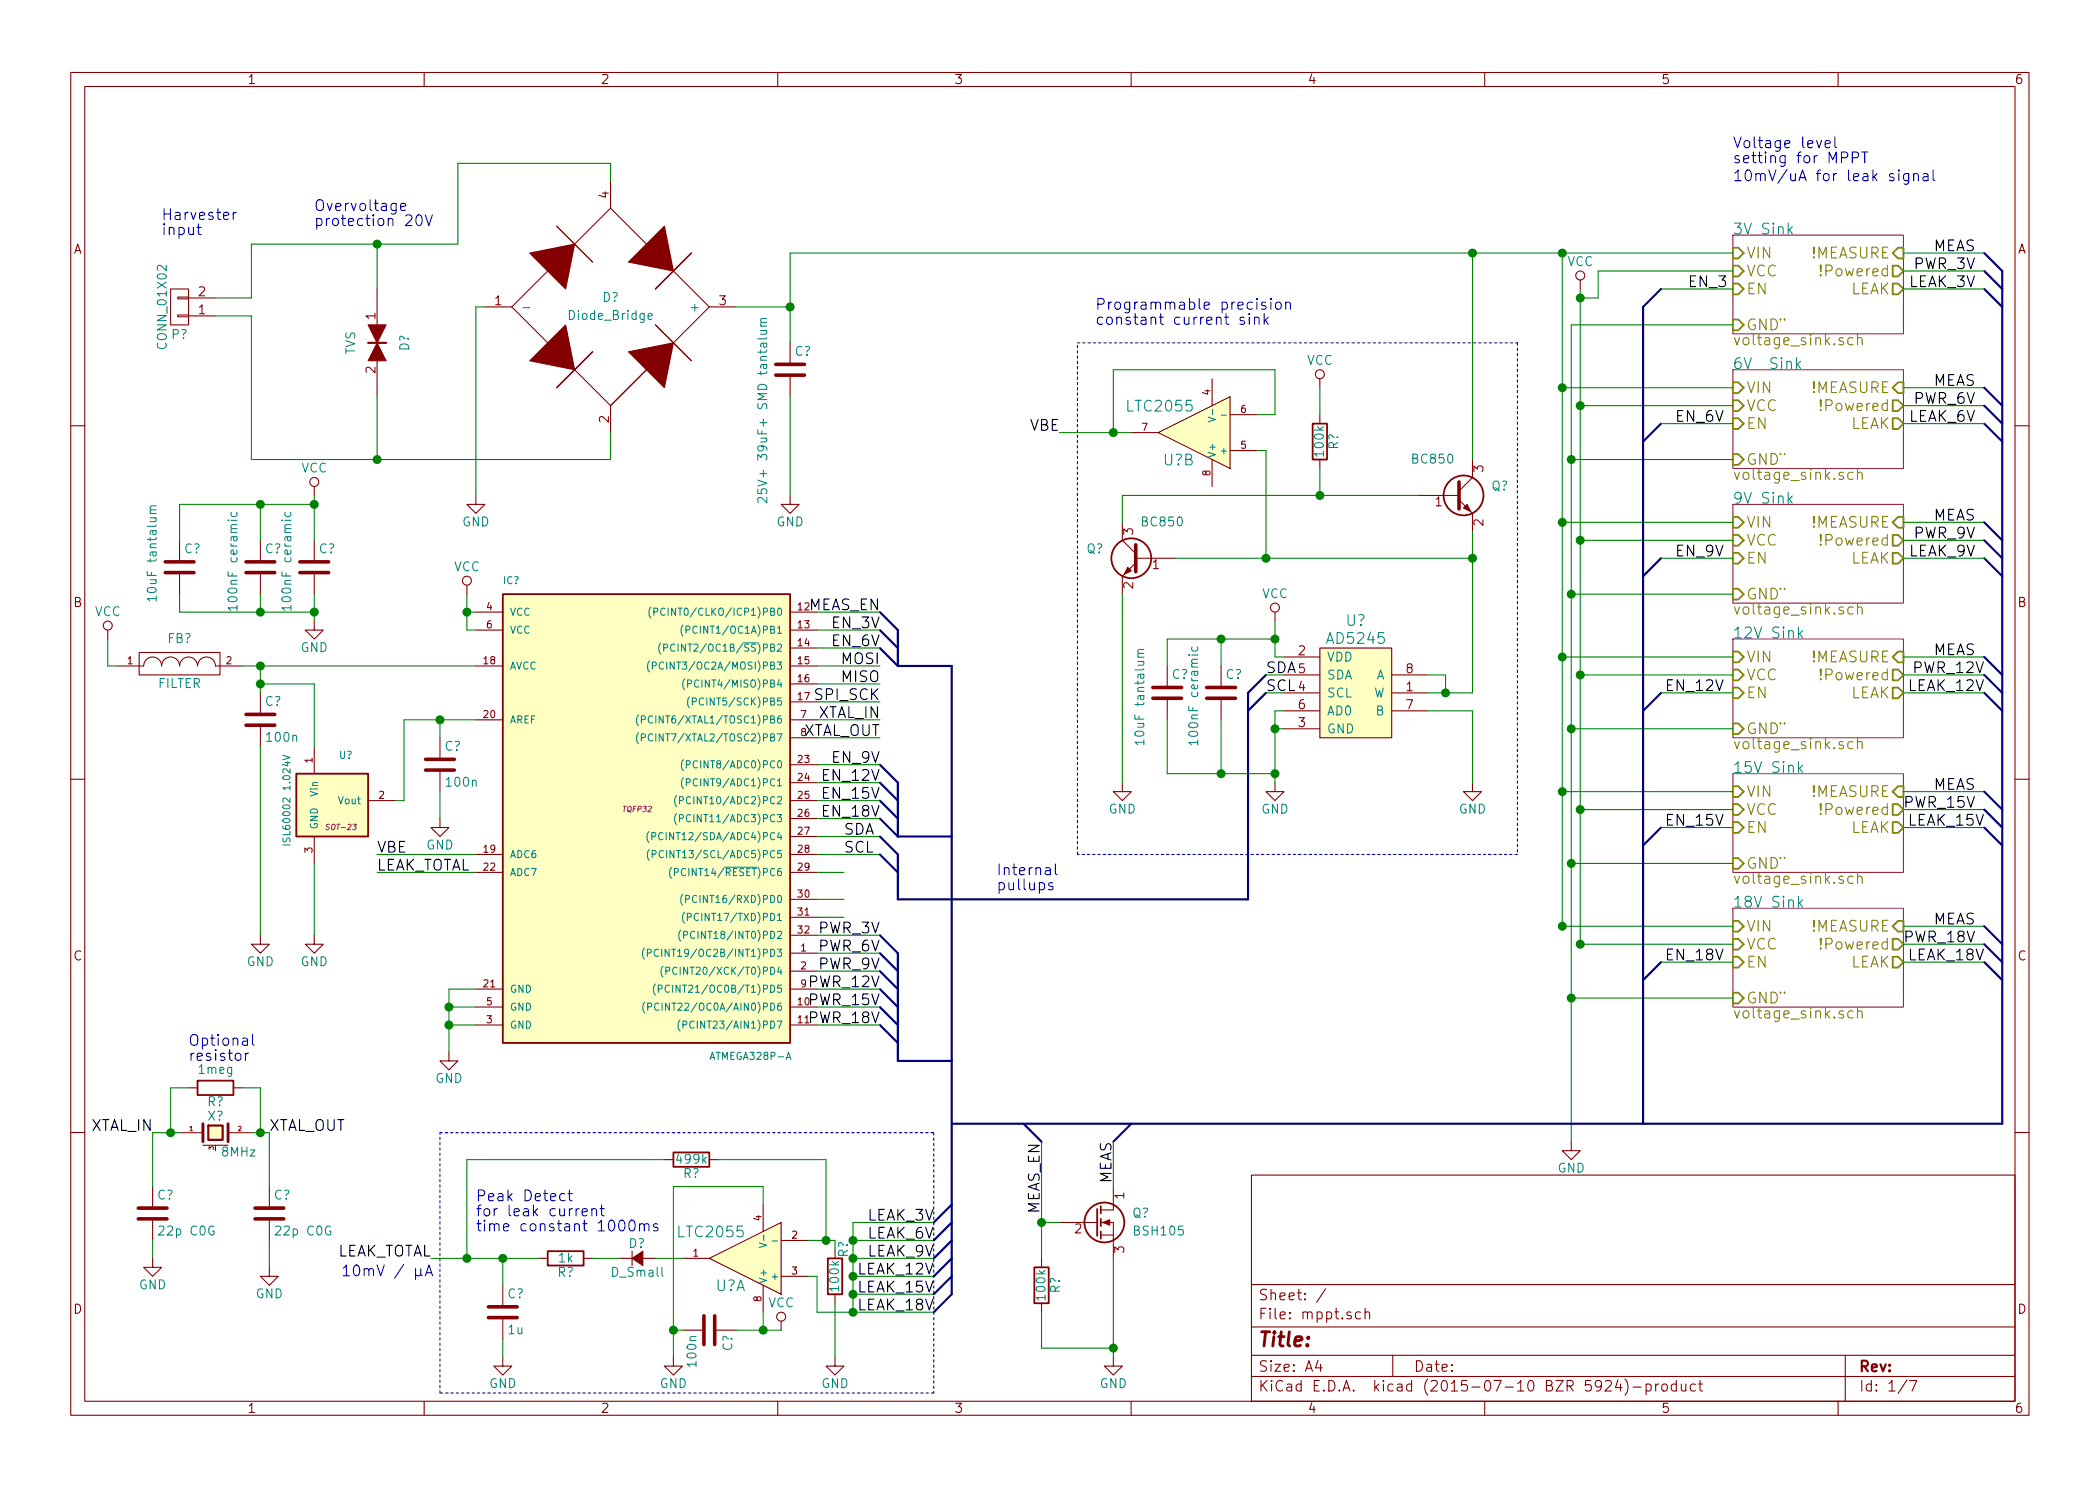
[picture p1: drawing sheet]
<svg xmlns="http://www.w3.org/2000/svg" width="297mm" height="210mm" viewBox="0 0 297 210" stroke-linecap="round" stroke-linejoin="round" font-family="sans-serif">
<g fill="none" stroke="#840000" stroke-width=".15">
<path d="M10 10.3h277v189.9h-277zM12 12.2h273v186.1h-273zM60 10.3v1.9M110 10.3v1.9M160 10.3v1.9M210 10.3v1.9M260 10.3v1.9M77.5 38.3l-5.1 5.1M86.4 29.5l-5.1 5M86.4 29.5l5 5M86.4 25.6v3.9M95.2 38.3l5.1 5.1"/>
<path d="M97.8 35.8l-5.1 5.1M223.5 39.6v1.3M24.1 40.9h2.6v5.1h-2.6zM25.1 42h1.6v.3h-1.6zM25.1 44.6h1.6v.2h-1.6zM26.7 44.7h3.8M26.7 42.2h3.8M53.3 40.9v15.2M68.6 43.4h3.8M72.4 43.4l5.1 5.1M81.3 52.3l5.1 5.1M83.8 49.8l-5.1 5.1"/>
<path d="M86.4 57.4v3.8M91.4 52.3l-5 5.1M100.3 43.4l-5.1 5.1M100.3 43.4h3.8M111.8 48.5v2.8M111.8 53.3v2.8M171.4 53.6v3.8M174 58.7h3.8M186.7 53.6v1.3M186.7 58.7v1.2M10 60.2h2M25.4 76.4v2.8"/>
<path d="M36.8 76.4v2.8M44.4 68.8v1.3M44.4 76.4v2.8M67.3 70.1v1.3h1.3l-1.3 1.2-1.3-1.2h1.3M111.8 70.1v1.3h1.2l-1.2 1.2-1.3-1.2h1.3M158.7 73.9v2.5l2 2M160 61.2h3.8M160.7 79.6l-2 1.9v2.6M160.7 79h5.7M163.8 61.2l10.2-5.1v10.2zM171.4 65v3.8M174 63.7h3.8"/>
<path d="M186.7 65v1.3M200.7 70.1h5.7M206.4 70.7l1.9 1.9v2.6M208.3 65v2.6l-1.9 1.9M285 60.2h2M15.2 89.1v1.3M16.5 94.2h3.8a1.27 1.27 0 0 1 1.3-1.2 1.27 1.27 0 0 1 1.3 1.2 1.27 1.27 0 0 1 1.2-1.2 1.27 1.27 0 0 1 1.3 1.2 1.27 1.27 0 0 1 1.3-1.2 1.27 1.27 0 0 1 1.2 1.2 1.27 1.27 0 0 1 1.3-1.2 1.27 1.27 0 0 1 1.3 1.2h3.8M19.7 92.3h11.4v3.2h-11.4zM25.4 81.3v2.8M36.8 81.3v2.8M36.8 98v2.8M44.4 87.9v1.2h1.3l-1.3 1.3-1.2-1.3h1.2"/>
<path d="M44.4 81.3v2.8M66 82.8v1.3M67.3 86.6h3.8M67.3 89.1h3.8M67.3 94.2h3.8M111.8 86.6h3.8M111.8 89.1h3.8M111.8 91.7h3.8M111.8 94.2h3.8M111.8 96.8h3.8M111.8 99.3h3.8M165.1 94.2v2.8"/>
<path d="M165.1 99.1v2.7M172.7 94.2v2.8M172.7 99.1v2.7M180.3 86.6v1.3M181.6 98h5.1M181.6 93h5.1M181.6 95.5h5.1M186.7 91.7h10.1v12.7h-10.1zM196.8 98h5.1M196.8 95.5h5.1M10 110.3h2M36.8 102.9v2.8"/>
<path d="M44.4 105.7v3.8M44.4 118.4v3.8M52.1 113.3h3.8M62.2 115.8v1.3h1.3l-1.3 1.3-1.2-1.3h1.2M62.2 104.4v2.8M62.2 109.2v2.8M67.3 101.8h3.8M111.8 101.8h3.8M111.8 104.4h3.8M111.8 108.2h3.8M111.8 110.7h3.8M111.8 113.3h3.8"/>
<path d="M111.8 115.8h3.8M111.8 118.4h3.8M158.7 110.7v1.3h1.3l-1.3 1.3-1.2-1.3h1.2M180.3 110.7v1.3h1.3l-1.3 1.3-1.2-1.3h1.2M181.6 103.1h5.1M181.6 100.6h5.1M196.8 100.6h5.1M208.3 110.7v1.3h1.2l-1.2 1.3-1.3-1.3h1.3M285 110.3h2M36.8 132.3v1.3h1.3l-1.3 1.3-1.2-1.3h1.2M44.4 132.3v1.3h1.3l-1.3 1.3-1.2-1.3h1.2M67.3 139.9h3.8"/>
<path d="M67.3 123.4h3.8M67.3 120.9h3.8M111.8 134.9h3.8M111.8 137.4h3.8M111.8 139.9h3.8M111.8 127.2h3.8M111.8 129.8h3.8M111.8 123.4h3.8M111.8 132.3h3.8M111.8 120.9h3.8M26.7 153.9h1.2M33 153.9h1.3"/>
<path d="M63.5 148.8v1.3h1.3l-1.3 1.3-1.3-1.3h1.3M67.3 145h3.8M67.3 142.5h3.8M111.8 145h3.8M111.8 142.5h3.8M10 160.2h2M21.6 178v1.3h1.3l-1.3 1.3-1.3-1.3h1.3M21.6 167.9v2.8M21.6 172.7v2.8M25.4 160.3h3.3M28.7 162h3.6M32.3 160.3h3.3"/>
<path d="M38.1 179.3v1.3h1.3l-1.3 1.3-1.3-1.3h1.3M38.1 167.9v2.8M38.1 172.7v2.8M76.2 178h1.3M82.5 178h1.3M87.6 178h1.8M89.4 177v2.1M90.9 178h1.8M94 164.1h1.2M96.5 178h3.8M100.3 178l10.2-5v10.1zM100.3 164.1h1.3"/>
<path d="M107.9 170.4v3.8M110.5 175.5h3.8M147.3 178v1.3M149.9 173h5.3M155.7 174.7h1.8M155.7 173h1.8v5M157.5 167.9v3.3h-1.8M177 166.3h108v32h-108zM222.2 161.5v1.3h1.3l-1.3 1.3-1.2-1.3h1.2M285 160.2h2M60 198.3v1.9M71.1 192v1.3h1.3l-1.3 1.3-1.3-1.3h1.3"/>
<path d="M71.1 181.9v2.8M71.1 186.7v2.8M95.2 192v1.3h1.3l-1.3 1.3-1.2-1.3h1.2M96.5 188.2h2.8M101.3 188.2h2.8M107.9 181.9v3.8M110 198.3v1.9M110.5 180.6h3.8M110.5 186.9v1.3M118.1 192v1.3h1.3l-1.3 1.3-1.3-1.3h1.3M118.1 183.1v1.3M147.3 184.4v1.3"/>
<path d="M157.5 192v1.3h1.2l-1.2 1.3-1.3-1.3h1.3M160 198.3v1.9M177 194.8h108M177 191.8h108M177 187.8h108M177 181.8h108M186.4 192.5l-.3 1h.9M186.8 193v1M187.5 182.3l-1.3 2M192.4 185.7l-.4-.1-.3 .3 .1 .6 .2 .1 .4-.1M193.1 185.7a.38 .38 0 0 1 .6 .1v.8M193.1 185.1v1.5"/>
<path d="M197 191.8v3M210 198.3v1.9M227.1 195.5l.2-.2 .5 .1a.37 .37 0 0 1 .1 .6l-.9 .8h.9M228.9 195.2l-.4 1.1h.9M229.2 195.8v1M229.8 195.1a1.71 1.71 0 0 1 0 2.3M231 196.3h1.1M232.8 195.9a.48 .48 0 0 1 .7 .1l.1 .1-.1 .6a.48 .48 0 0 1-.7 0M232.8 195.8v1.5M234.2 195.8v1M234.6 195.8l-.3 .1-.1 .2M235.1 196a.41 .41 0 0 1 .7 .1v.4a.41 .41 0 0 1-.4 .3 .41 .41 0 0 1-.3-.3z"/>
<path d="M237.1 195.9l-.4-.1-.3 .3 .1 .6 .2 .1 .4-.1M237.1 195.3v1.5M237.8 195.8l.1 .9a.4 .4 0 0 0 .6 0M238.5 195.8v1M239.8 195.9l-.4-.1-.3 .3 .1 .6 .2 .1 .4-.1M240.3 195.8h.5M240.5 195.3v1.3l.2 .2h.1M260 198.3v1.9M261 191.8v6.5M269.7 195.2l-1.2 2M270.1 195.3h1l-.6 1.5"/>
<circle cx="223.5" cy="39" r=".63"/>
<circle cx="186.7" cy="53" r=".63"/>
<circle cx="44.4" cy="68.2" r=".63"/>
<circle cx="15.2" cy="88.5" r=".63"/>
<circle cx="66" cy="82.2" r=".63"/>
<circle cx="180.3" cy="86" r=".63"/>
<circle cx="110.5" cy="186.3" r=".63"/>
</g>
<g fill="none" stroke="#0000c2" stroke-width=".15">
<path d="M259.5 19.4v1.3l.3 .2M27.9 32.2h.5M28.1 31.7v1.3v.1l.3 .1M33 30v1.1M33.4 30l-.3 .1-.1 .2M56.7 29.3l.7-.2-.1-.3h-.4l-.2 .2v.7l.2 .1 .4-.1M59.1 30.5a.36 .36 0 0 1 .5 .2 .77 .77 0 0 1-.4 1.2 .98 .98 0 0 1-.1-1.4zM60.1 30.4l.6 1.5 .5-1.5M258.2 20.4l.7-.2-.1-.2-.4-.1-.2 .2v.7l.2 .1 .4-.1M262 22.3h.6a.42 .42 0 0 0 .3-.4 .42 .42 0 0 0-.3-.4h-.6v1.5M263.3 21.5h.9M263.8 21.5v1.5"/>
<path d="M268.6 24l-.1 .1 .1 .1 .1-.1-.1-.1v.2M268.6 24.6v1M270 24.6v1.2a.43 .43 0 0 1-.7 .2M270 24.6a.48 .48 0 0 0-.7 .1l-.1 .6a.48 .48 0 0 0 .8 .2M270.7 24.7a.38 .38 0 0 1 .6 .1v.8M270.7 24.6v1M272.1 24.6h.1h.4l.1 1M272.7 24.9l-.5 .1a.3 .3 0 0 0-.2 .3 .3 .3 0 0 0 .2 .3l.5-.1M273.4 24v1.4l.3 .2M176 45l-.4-.1-.2 .2 .1 .2 .5 .2v.1v.2l-.2 .1-.4-.1M176.7 44.9v1M177.4 45a.38 .38 0 0 1 .7 .1v.8"/>
<path d="M177.4 44.9v1M178.8 44.4v1.5M179 45.3l.4 .6M179 42.8l-.3-.1-.3 .3 .1 .2 .5 .1 .1 .2-.1 .2-.1 .1-.5-.1M179.4 44.9l-.6 .6M179.8 42.2l-.1 .1 .1 .1v-.1v-.1v.2M179.8 42.7v1.1M180.6 42.8a.42 .42 0 0 1 .6 .2v.5a.43 .43 0 0 1-.4 .3 .43 .43 0 0 1-.4-.3v-.5zM181.9 42.9a.38 .38 0 0 1 .6 .1v.8M181.9 42.7v1.1M148.9 125l-.4-.1-.2 .2 .1 .2 .5 .2 .1 .1-.1 .2-.1 .1-.5-.1M149.3 122.2v1.4l.2 .2"/>
<path d="M34.7 149v1M35.2 149l-.3 .1-.2 .2M35.7 146.4v1.3l.2 .2M59.5 179.5l-.1 .9-.4 .1-.2-.2M79.9 169a.48 .48 0 0 0-.7 0v.6a.48 .48 0 0 0 .7 .2M80.3 168.9h.6M80.5 168.4v1.3l.1 .1 .3 .1M82.3 171.5l.8-.1-.1-.3-.4-.1-.3 .2 .1 .8h.2h.4M83.7 171.2a.38 .38 0 0 1 .7 0v.8M83.7 171v1M84.9 171h.6M85.1 170.5v1.3l.1 .2h.3"/>
<path d="M89.1 172.8a.36 .36 0 0 1 .4-.2 .36 .36 0 0 1 .3 .3 .77 .77 0 0 1-.5 1.3 .89 .89 0 0 1-.2-1.4zM90.5 173.3a.38 .38 0 0 1 .6 .1v.8M90.5 173.1v1.1M91.1 173.4a.35 .35 0 0 1 .4-.3 .35 .35 0 0 1 .3 .3v.8M93 173.2l-.3-.1-.3 .3 .1 .2 .5 .1 .1 .2-.1 .2-.1 .1-.5-.1M59.5 180.3l.2 .2M60.2 180.5l.5-1.5 .5 1.5M60.3 180.1h.7"/>
</g>
<path d="M52.1 48.5h2.5M29.5 159.3h2v2h-2z" fill="none" stroke="#840000" stroke-width=".3"/>
<g fill="#840000" stroke="#840000" stroke-width=".15">
<path d="M52.1 46h2.5l-1.3 2.5z"/>
<path d="M53.3 48.5l1.3 2.5h-2.5z"/>
<path d="M74.9 35.8l6.4-1.3-1.3 6.4z"/>
<path d="M80 46l1.3 6.3-6.4-1.3z"/>
<path d="M88.9 49.8l6.3-1.3-1.2 6.4z"/>
<path d="M88.9 37.1l5.1-5.1 1.2 6.3z"/>
<path d="M207 71.9l.5-.5 .5 1z"/>
<path d="M159.5 80.3l.5 .5-1 .5z"/>
<path d="M156 173l1-.4v.7z"/>
<path d="M89.4 178l1.5-1v2.1z"/>
</g>
<path d="M78.7 32l5.1 5.1M97.8 35.8l-5.1 5.1M83.8 49.8l-5.1 5.1M92.7 46l5.1 5" fill="none" stroke="#840000" stroke-width=".2"/>
<g fill="none" stroke="#008484" stroke-width=".15">
<path d="M253.1 32.5l.4 .6M253.5 32.1l-.6 .6M74 43.5h.9M91.7 44.8l.6-.2-.1-.2-.4-.1-.1 .2v.6l.1 .1 .4-.1M107.6 46.8h.9M107.6 46.1h.9M108.3 46.8a.3 .3 0 0 1 .2 .2 .3 .3 0 0 1-.2 .3h-.7M108.5 45.6l-.8 .1a.32 .32 0 0 0 0 .4M108.5 45.1h-.8l-.1 .3 .2 .2M170.9 59l1 .4-1 .3M171.5 57.9v.8M172.7 58.7h.8"/>
<path d="M254.1 50.6v1.5M254.3 51.6l.4 .5M254.7 51.1l-.6 .6M22.1 72.1l-.8 .1a.32 .32 0 0 0 .1 .5M22.1 71.6h-.8l-.1 .4 .2 .1M32.7 72.5v.3l.2 .3 .6-.1v-.2v-.3M40.4 72.5l-.1 .3 .2 .3 .6-.1v-.2v-.3M107.2 69.2v.6l.6 .1-.1-.2 .1-.5h.5l.2 .2v.3l-.2 .2M108.5 70.4v.8l-.8-.8h-.2h-.2l-.1 .2 .1 .5M253.1 70.6l.4 .6M253.5 70.2l-.6 .6M22.1 84.7h-1.3l.4 .4"/>
<path d="M22.1 84.3v.8M33.5 86h-1.2l.3 .4M33.5 85.6v.8M41.1 86h-1.2l.3 .4M41.1 85.6v.8M91.9 93.5a1.2 1.2 0 0 0 0 1.6M92.1 85.9a1.2 1.2 0 0 0 0 1.5M92.3 94.2h.5v-.2v-.3h-.5v1M92.5 86.6l.5-.1v-.1v-.3l-.5-.1v1.1M93.5 91a1.2 1.2 0 0 0 0 1.5M93.9 93.8a.4 .4 0 0 0-.5 0 .4 .4 0 0 0-.2 .5 .37 .37 0 0 0 .2 .3 .37 .37 0 0 0 .5 0M93.9 91.7l.5-.1v-.1v-.3l-.5-.1v1"/>
<path d="M94.1 86.2a.4 .4 0 0 0-.5-.1 .4 .4 0 0 0-.2 .5 .37 .37 0 0 0 .2 .4 .37 .37 0 0 0 .5 0M95.5 91.2a.4 .4 0 0 0-.5 0 .4 .4 0 0 0-.2 .5 .37 .37 0 0 0 .2 .4 .37 .37 0 0 0 .5-.1M96.6 88.4a1.2 1.2 0 0 0 0 1.6M96.9 96.1a1.2 1.2 0 0 0 0 1.5M97 89.1h.5l.1-.2-.1-.3h-.5v1M97.3 96.7h.4l.1-.2-.1-.2-.4-.1v1M97.5 98.6a1.2 1.2 0 0 0 0 1.5M97.9 99.3l.5-.1 .1-.1-.1-.3-.5-.1v1.1M161.8 92.5h-.8a.32 .32 0 0 0 .1 .5M161.8 91.9l-.8 .1-.1 .3 .2 .2M168.6 91.5v.4l.2 .2 .5-.1 .1-.1-.1-.4M254.4 88.7v1.5"/>
<path d="M254.5 89.7l.5 .5M255 89.2l-.6 .6M40 106.9l1 .3-1 .3M40 119.6h1M90.3 101.1a1.2 1.2 0 0 0 0 1.6M90.3 103.7a1.2 1.2 0 0 0 0 1.5M90.7 101.8h.5l.1-.2-.1-.3h-.5v1M90.7 104.4l.5-.1 .1-.1-.1-.3-.5-.1v1M91.8 117.6a1.2 1.2 0 0 0 0 1.6M92.2 118.3h.5l.1-.2-.1-.2-.5-.1v1M93.8 117.9a.4 .4 0 0 0-.5 0 .4 .4 0 0 0-.1 .5 .37 .37 0 0 0 .2 .4 .37 .37 0 0 0 .4-.1M95.7 112.6a1.2 1.2 0 0 0 0 1.5"/>
<path d="M95.7 115.1a1.2 1.2 0 0 0 0 1.6M96.1 113.3l.5-.1 .1-.2-.1-.2-.5-.1v1M96.1 115.8l.5-.1 .1-.1-.1-.3h-.5v1M96.7 107.5a1.2 1.2 0 0 0 0 1.5M96.7 110a1.2 1.2 0 0 0 0 1.6M97.1 108.2l.5-.1v-.1v-.3l-.5-.1v1.1M97.1 110.7h.5v-.2v-.3h-.5v1M161.8 105h-1.3l.4 .4M161.8 104.7v.7M169.4 105h-1.3l.4 .4M169.4 104.7v.7M254.4 107.8v1.5"/>
<path d="M254.5 108.7l.5 .6M255 108.3l-.6 .6M91.2 134.2a1.2 1.2 0 0 0 0 1.5M91.6 134.8h.4l.1-.2-.1-.2-.4-.1v1M91.8 120.2a1.2 1.2 0 0 0 0 1.5M92.3 120.9l.4-.1 .1-.1-.1-.3-.4-.1v1.1M92.7 139.2a1.2 1.2 0 0 0 0 1.6M93.1 139.9h.5l.1-.2-.1-.3h-.5v1M93.1 134.4a.4 .4 0 0 0-.5 0 .4 .4 0 0 0-.1 .5 .37 .37 0 0 0 .2 .4 .37 .37 0 0 0 .4-.1M93.8 136.7a1.2 1.2 0 0 0 0 1.5M93.8 120.4a.4 .4 0 0 0-.5 0 .4 .4 0 0 0-.1 .5 .37 .37 0 0 0 .2 .4 .37 .37 0 0 0 .4 0M94.2 137.4l.5-.1v-.1v-.3l-.5-.1v1.1"/>
<path d="M94.7 139.5a.4 .4 0 0 0-.5 0 .4 .4 0 0 0-.1 .5 .37 .37 0 0 0 .2 .4 .37 .37 0 0 0 .4-.1M95 122.7a1.2 1.2 0 0 0 0 1.6M95.4 123.4h.5l.1-.2-.1-.3h-.5v1M95.8 137a.4 .4 0 0 0-.5-.1 .4 .4 0 0 0-.2 .5 .37 .37 0 0 0 .2 .4 .37 .37 0 0 0 .5 0M96.3 131.6a1.2 1.2 0 0 0 0 1.6M96.6 126.5a1.2 1.2 0 0 0 0 1.6M96.7 132.3h.5l.1-.2-.1-.3h-.5v1M96.8 129.1a1.2 1.2 0 0 0 0 1.5M97 127.2h.5v-.2v-.3h-.5v1M97.2 129.8l.5-.1 .1-.1-.1-.3-.5-.1v1M102.5 122.7h4.6M254.4 126.8v1.5"/>
<path d="M254.5 127.8l.5 .5M255 127.3l-.6 .6M91.2 141.8a1.2 1.2 0 0 0 0 1.5M91.6 142.5l.5-.1 .1-.1-.1-.3-.5-.1v1M93.2 142a.4 .4 0 0 0-.5 0 .4 .4 0 0 0-.1 .5 .37 .37 0 0 0 .2 .4 .37 .37 0 0 0 .4-.1M96.2 144.3a1.2 1.2 0 0 0 0 1.6M96.6 145h.5l.1-.2-.1-.3h-.5v1M111.2 149.9l.3-1 .4 1M107.4 175.9l1 .3-1 .3M108 174.7v.8M109.2 175.6h.8"/>
</g>
<g fill="none" stroke="#840000" stroke-width=".51">
<path d="M109.7 53.1h4.1M109.7 51.6h4.1M23.4 79.5h4M34.8 79.5h4.1M42.4 79.5h4.1M160.7 77.1v3.8M206.4 68.2v3.8M23.4 81h4M34.8 81h4.1M42.4 81h4.1M163.1 98.8h4M163.1 97.3h4"/>
<path d="M170.7 98.8h4.1M170.7 97.3h4.1M34.8 102.6h4.1M34.8 101.1h4.1M60.2 109h4.1M60.2 107.4h4.1M19.6 172.5h4M19.6 170.9h4M36.1 172.5h4M36.1 170.9h4M69.1 186.4h4.1M69.1 184.9h4.1"/>
<path d="M99.6 186.2v4M101.1 186.2v4"/>
</g>
<g fill="none" stroke="#840000" stroke-width=".25">
<path d="M185.7 59.9h2v5.1h-2zM71.1 84.1h40.7v63.5h-40.7zM41.9 109.5h10.2v8.9h-10.2zM27.9 152.9h5.1v2h-5.1zM77.5 177h5v2.1h-5zM95.2 163.1h5.1v2h-5.1zM117.1 178h2v5.1h-2zM146.3 179.3h2v5.1h-2zM155.2 171.1v3.8M155.7 170.7v1M155.7 172.5v1M155.7 174.2v1.1"/>
<circle cx="160" cy="79" r="2.82"/>
<circle cx="207" cy="70.1" r="2.82"/>
<circle cx="156.2" cy="173" r="2.82"/>
</g>
<g fill="#ffffc2" stroke="#ffffc2" stroke-width=".14">
<path d="M186.7 91.7h10.1v12.7h-10.1z"/>
<path d="M71.1 84.1h40.7v63.5h-40.7z"/>
<path d="M41.9 109.5h10.2v8.9h-10.2z"/>
<path d="M100.3 178l10.2-5v10.1z"/>
<path d="M163.8 61.2l10.2-5.1v10.2z"/>
<path d="M29.5 159.3h2v2h-2z"/>
</g>
<g fill="none" stroke="#000084" stroke-width=".3">
<path d="M280.7 35.8l2.5 2.5v120.7h-148.6M280.7 38.3l2.5 2.6M234.9 40.9l-2.5 2.5v115.6M234.9 59.9l-2.5 2.6M280.7 54.9l2.5 2.5M280.7 57.4l2.5 2.5M280.7 59.9l2.5 2.6M280.7 40.9l2.5 2.5M234.9 79l-2.5 2.5M280.7 73.9l2.5 2.5M280.7 76.4l2.5 2.6M280.7 79l2.5 2.5"/>
<path d="M124.5 86.6l2.5 2.5v5.1M124.5 91.7l2.5 2.5M124.5 89.1l2.5 2.6M127 94.2h7.6v88.9l-2.5 2.6M179.1 95.5l-2.6 2.5v29.2h-49.5v-6.3l-2.5-2.5M179.1 98l-2.6 2.6M234.9 98l-2.5 2.6M280.7 93l2.5 2.5M280.7 95.5l2.5 2.5M280.7 98l2.5 2.6M124.5 108.2l2.5 2.5v7.7M124.5 110.7l2.5 2.6"/>
<path d="M124.5 113.3l2.5 2.5M124.5 115.8l2.5 2.6M127 118.4h7.6M234.9 117.1l-2.5 2.5M280.7 112l2.5 2.5M280.7 114.5l2.5 2.6M280.7 117.1l2.5 2.5M124.5 132.3l2.5 2.6v15.2h7.6M124.5 120.9l2.5 2.5M124.5 134.9l2.5 2.5M124.5 137.4l2.5 2.5M124.5 139.9l2.5 2.6"/>
<path d="M234.9 136.1l-2.5 2.6M280.7 131.1l2.5 2.5M280.7 133.6l2.5 2.5M280.7 136.1l2.5 2.6M124.5 142.5l2.5 2.5M124.5 145l2.5 2.6M144.8 159l2.5 2.5M160 159l-2.5 2.5M134.6 178l-2.5 2.6M134.6 175.5l-2.5 2.5M134.6 173l-2.5 2.5M134.6 170.4l-2.5 2.6"/>
<path d="M134.6 180.6l-2.5 2.5"/>
</g>
<path d="M245.1 33.3h24.1v13.9h-24.1zM245.1 52.3h24.1v14h-24.1zM245.1 71.4h24.1v13.9h-24.1zM245.1 90.4h24.1v14h-24.1zM245.1 109.5h24.1v13.9h-24.1zM245.1 128.5h24.1v14h-24.1z" fill="none" stroke="#840084" stroke-width=".15"/>
<g fill="none" stroke="#848400" stroke-width=".15">
<path d="M262.1 47.8a.48 .48 0 0 0-.7 .1v.6a.48 .48 0 0 0 .7 .2M262.7 47.9a.38 .38 0 0 1 .7 .1v.8M262.7 47.3v1.5M262.1 66.9a.48 .48 0 0 0-.7 .1v.6a.48 .48 0 0 0 .7 .2M262.7 67a.38 .38 0 0 1 .7 .1v.7M262.7 66.3v1.5M262.1 85.9a.48 .48 0 0 0-.7 .1v.6a.48 .48 0 0 0 .7 .2M262.7 86a.38 .38 0 0 1 .7 .1v.8M262.7 85.4v1.5M262.1 105a.48 .48 0 0 0-.7 .1v.6a.48 .48 0 0 0 .7 .2M262.7 105.1a.38 .38 0 0 1 .7 .1v.7M262.7 104.4v1.5"/>
<path d="M262.1 124a.48 .48 0 0 0-.7 .1v.6a.48 .48 0 0 0 .7 .2M262.7 124.1a.38 .38 0 0 1 .7 .1v.8M262.7 123.5v1.5M262.1 143.1a.48 .48 0 0 0-.7 .1v.6a.48 .48 0 0 0 .7 .2M262.7 143.2a.38 .38 0 0 1 .7 .1v.7M262.7 142.5v1.5"/>
</g>
<g fill="none" stroke="#848400" stroke-width=".25">
<path d="M245.1 35h.8l.7 .8-.7 .8h-.8zM245.1 37.6h.8l.7 .7-.7 .8h-.8zM267.7 37.6h.8l.7 .7-.7 .8h-.8zM268.5 35h.7v1.6h-.7l-.8-.8zM245.1 45.2h.8l.7 .8-.7 .7h-.8zM245.1 40.1h.8l.7 .8-.7 .8h-.8zM245.1 54.1h.8l.7 .8-.7 .7h-.8zM245.1 59.2h.8l.7 .7-.7 .8h-.8zM245.1 56.6h.8l.7 .8-.7 .8h-.8zM267.7 40.1h.8l.7 .8-.7 .8h-.8zM267.7 56.6h.8l.7 .8-.7 .8h-.8zM267.7 59.2h.8l.7 .7-.7 .8h-.8z"/>
<path d="M268.5 54.1h.7v1.5h-.7l-.8-.7zM245.1 64.3h.8l.7 .7-.7 .8h-.8zM245.1 73.1h.8l.7 .8-.7 .8h-.8zM245.1 78.2h.8l.7 .8-.7 .8h-.8zM245.1 75.7h.8l.7 .7-.7 .8h-.8zM267.7 75.7h.8l.7 .7-.7 .8h-.8zM267.7 78.2h.8l.7 .8-.7 .8h-.8zM268.5 73.1h.7v1.6h-.7l-.8-.8zM245.1 83.3h.8l.7 .8-.7 .7h-.8zM245.1 92.2h.8l.7 .8-.7 .7h-.8zM245.1 97.3h.8l.7 .7-.7 .8h-.8zM245.1 94.7h.8l.7 .8-.7 .8h-.8z"/>
<path d="M267.7 94.7h.8l.7 .8-.7 .8h-.8zM267.7 97.3h.8l.7 .7-.7 .8h-.8zM268.5 92.2h.7v1.5h-.7l-.8-.7zM245.1 102.4h.8l.7 .7-.7 .8h-.8zM245.1 111.2h.8l.7 .8-.7 .8h-.8zM245.1 116.3h.8l.7 .8-.7 .8h-.8zM245.1 113.8h.8l.7 .7-.7 .8h-.8zM267.7 113.8h.8l.7 .7-.7 .8h-.8zM267.7 116.3h.8l.7 .8-.7 .8h-.8zM268.5 111.2h.7v1.6h-.7l-.8-.8zM245.1 121.4h.8l.7 .8-.7 .7h-.8zM245.1 130.3h.8l.7 .8-.7 .7h-.8z"/>
<path d="M245.1 135.4h.8l.7 .7-.7 .8h-.8zM245.1 132.8h.8l.7 .8-.7 .8h-.8zM267.7 132.8h.8l.7 .8-.7 .8h-.8zM267.7 135.4h.8l.7 .7-.7 .8h-.8zM268.5 130.3h.7v1.5h-.7l-.8-.7zM245.1 140.5h.8l.7 .7-.7 .8h-.8z"/>
</g>
<path d="M152.4 48.5h62.2M214.6 48.5v72.4M152.4 120.9v-72.4M214.6 120.9h-62.2M62.2 160.3h69.9M132.1 160.3v36.8M62.2 197.1v-36.8M132.1 197.1h-69.9" fill="none" stroke="#0000c2" stroke-width=".15" stroke-dasharray=".3 .4"/>
<g fill="#008400" stroke="#008400" stroke-width=".25">
<circle cx="111.8" cy="43.4" r=".51"/>
<circle cx="172.7" cy="109.5" r=".51"/>
<circle cx="172.7" cy="90.4" r=".51"/>
<circle cx="208.3" cy="79" r=".51"/>
<circle cx="180.3" cy="109.5" r=".51"/>
<circle cx="180.3" cy="90.4" r=".51"/>
<circle cx="204.5" cy="98" r=".51"/>
<circle cx="180.3" cy="103.1" r=".51"/>
<circle cx="186.7" cy="70.1" r=".51"/>
<circle cx="53.3" cy="65" r=".51"/>
<circle cx="53.3" cy="34.5" r=".51"/>
<circle cx="222.3" cy="141.2" r=".51"/>
<circle cx="222.3" cy="122.2" r=".51"/>
<circle cx="222.3" cy="103.1" r=".51"/>
<circle cx="222.3" cy="84.1" r=".51"/>
<circle cx="222.3" cy="65" r=".51"/>
<circle cx="221" cy="35.8" r=".51"/>
<circle cx="221" cy="131.1" r=".51"/>
<circle cx="221" cy="112" r=".51"/>
<circle cx="221" cy="93" r=".51"/>
<circle cx="221" cy="73.9" r=".51"/>
<circle cx="221" cy="54.9" r=".51"/>
<circle cx="223.5" cy="42.2" r=".51"/>
<circle cx="223.5" cy="133.6" r=".51"/>
<circle cx="223.5" cy="114.5" r=".51"/>
<circle cx="223.5" cy="95.5" r=".51"/>
<circle cx="223.5" cy="76.4" r=".51"/>
<circle cx="223.5" cy="57.4" r=".51"/>
<circle cx="208.3" cy="35.8" r=".51"/>
<circle cx="120.7" cy="180.6" r=".51"/>
<circle cx="120.7" cy="183.1" r=".51"/>
<circle cx="120.6" cy="185.7" r=".51"/>
<circle cx="120.7" cy="178" r=".51"/>
<circle cx="120.7" cy="175.5" r=".51"/>
<circle cx="71.1" cy="178" r=".51"/>
<circle cx="95.2" cy="188.2" r=".51"/>
<circle cx="116.8" cy="175.5" r=".51"/>
<circle cx="66" cy="178" r=".51"/>
<circle cx="179.1" cy="79" r=".51"/>
<circle cx="157.5" cy="61.2" r=".51"/>
<circle cx="107.9" cy="188.2" r=".51"/>
<circle cx="24.1" cy="160.3" r=".51"/>
<circle cx="36.8" cy="160.3" r=".51"/>
<circle cx="36.8" cy="94.2" r=".51"/>
<circle cx="36.8" cy="96.8" r=".51"/>
<circle cx="62.2" cy="101.8" r=".51"/>
<circle cx="36.8" cy="71.4" r=".51"/>
<circle cx="44.5" cy="71.4" r=".51"/>
<circle cx="44.5" cy="86.6" r=".51"/>
<circle cx="36.8" cy="86.6" r=".51"/>
<circle cx="66" cy="86.6" r=".51"/>
<circle cx="63.5" cy="142.5" r=".51"/>
<circle cx="63.5" cy="145" r=".51"/>
<circle cx="157.5" cy="190.7" r=".51"/>
<circle cx="147.3" cy="173" r=".51"/>
</g>
<g fill="none" stroke="#008400" stroke-width=".15">
<path d="M53.3 34.5v6.4M86.4 25.6v-2.5h-21.6v11.4h-29.2v7.7h-5.1M208.3 35.8v29.2M221 35.8v95.3h24.1M245.1 35.8h-133.3v12.7M245.1 38.3h-19v3.9h-2.6M269.2 38.3h11.5M269.2 35.8h11.5M30.5 44.7h5.1v20.3h50.8v-3.8M53.3 56.1v8.9M68.6 43.4h-1.3v26.7M104.1 43.4h7.7"/>
<path d="M111.8 56.1v14M177.8 58.7h2.5v-6.4h-22.8v8.9M186.7 54.9v3.8M221 54.9h24.1M223.5 40.9v92.7h21.6M223.5 57.4h21.6M234.9 40.9h10.2M234.9 59.9h10.2M245.1 46h-22.9v115.5M269.2 54.9h11.5M269.2 57.4h11.5M269.2 40.9h11.5"/>
<path d="M269.2 59.9h11.5M36.8 71.4v5M44.4 70.1v6.3M44.4 71.4h-19v5M149.9 61.2h10.1M166.4 79h41.9M177.8 63.7h1.3v15.3M186.7 66.3v3.8M200.7 70.1h-42v3.8M208.3 75.2v22.8h-6.4M221 73.9h24.1M222.2 65h22.9"/>
<path d="M223.5 76.4h21.6M234.9 79h10.2M269.2 79h11.5M269.2 73.9h11.5M269.2 76.4h11.5M15.2 90.4v3.8h1.3M25.4 84.1v2.5h19M34.3 94.2h33M36.8 96.8h7.6v8.9M36.8 84.1v2.5M36.8 94.2v3.8M44.4 84.1v3.8"/>
<path d="M66 84.1v5h1.3M66 86.6h1.3M115.6 94.2h8.9M115.6 96.8h8.9M115.6 99.3h8.9M115.6 86.6h8.9M115.6 89.1h8.9M115.6 91.7h8.9M158.7 84.1v26.6M172.7 90.4v3.8M180.3 90.4h-15.2v3.8M180.3 87.9v5.1"/>
<path d="M201.9 95.5h2.6v2.5M221 93h24.1M222.2 84.1h22.9M223.5 95.5h21.6M234.9 98h10.2M269.2 95.5h11.5M269.2 98h11.5M269.2 93h11.5M36.8 105.7v26.6M62.2 101.8v2.6M62.2 112v3.8M67.3 101.8h-10.2v11.5h-1.2"/>
<path d="M115.6 101.8h8.9M115.6 104.4h8.9M115.6 118.4h8.9M115.6 113.3h8.9M115.6 108.2h8.9M115.6 110.7h8.9M115.6 115.8h8.9M165.1 101.8v7.7h15.2M172.7 101.8v7.7M180.3 103.1h1.3M181.6 100.6h-1.3v10.1M201.9 100.6h6.4v10.1"/>
<path d="M221 112h24.1M222.2 103.1h22.9M223.5 114.5h21.6M234.9 117.1h10.2M269.2 112h11.5M269.2 114.5h11.5M269.2 117.1h11.5M44.4 122.2v10.1M53.3 123.4h14M53.3 120.9h14M67.3 139.9h-3.8v8.9M115.6 127.2h3.8"/>
<path d="M115.6 129.8h3.8M115.6 123.4h3.8M115.6 120.9h8.9M115.6 139.9h8.9M115.6 137.4h8.9M115.6 134.9h8.9M115.6 132.3h8.9M222.2 122.2h22.9M234.9 136.1h10.2M269.2 131.1h11.5M269.2 133.6h11.5M269.2 136.1h11.5"/>
<path d="M26.7 153.9h-2.6v6.4M34.3 153.9h2.5v6.4M63.5 142.5h3.8M63.5 145h3.8M115.6 142.5h8.9M115.6 145h8.9M222.2 141.2h22.9M21.6 175.5v2.5M25.4 160.3h-3.8v7.6M35.6 160.3h2.5v7.6M38.1 175.5v3.8M61 178h15.2"/>
<path d="M71.1 178v3.9M83.8 178h3.8M92.7 178h3.8M94 164.1h-28v13.9M101.6 164.1h15.2v11.4M107.9 170.4v-2.5h-12.7v24.1M114.3 175.5h3.8M120.6 178h11.5M120.6 175.5h11.5M132.1 173h-11.5v12.7M147.3 173h2.6M147.3 161.5v16.5"/>
<path d="M157.5 161.5v6.4M157.5 178v14M71.1 189.5v2.5M95.2 188.2h1.3M104.1 188.2h6.4M107.9 185.7v2.5M114.3 180.6h1.3v5.1h16.5M118.1 184.4v7.6M120.6 183.1h11.5M120.6 180.6h11.5M147.3 185.7v5h10.2"/>
</g>
<path d="M46.6 116.7h-.4v.2l.3 .2 .1 .1-.2 .2-.3-.1" fill="none" stroke="#840084" stroke-width=".14"/>
<path d="M28.7 159v2.5M32.3 159v2.5" fill="none" stroke="#840000" stroke-width=".41"/>
<text font-size="2.8" fill="#840000" x="178" y="190.5">Title:</text>
<g font-size="2.1" fill="#0000c2">
<text x="245.1" y="21">Voltage level</text>
<text x="245.1" y="23.1">setting for MPPT</text>
<text x="44.4" y="29.9">Overvoltage</text>
<text x="245.1" y="25.6">10mV/uA for leak signal</text>
<text x="22.9" y="31.1">Harvester</text>
<text x="22.9" y="33.3">input</text>
<text x="44.4" y="32">protection 20V</text>
<text x="154.9" y="43.8">Programmable precision</text>
<text x="154.9" y="46">constant current sink</text>
<text x="141" y="123.8">Internal</text>
<text x="141" y="126">pullups</text>
<text x="26.7" y="148">Optional</text>
<text x="26.7" y="150.1">resistor</text>
<text x="67.3" y="170">Peak Detect</text>
<text x="67.3" y="172.1">for leak current</text>
<text x="67.3" y="174.2">time constant 1000ms</text>
<text x="48.3" y="180.6">10mV / µA</text>
</g>
<g font-size="2.1" fill="#008484">
<text x="245.1" y="33.2">3V Sink</text>
<text x="245.1" y="52.2">6V Sink</text>
<text x="159.6" y="58.2">LTC2055</text>
<text x="164.5" y="65.9">U?B</text>
<text x="245.1" y="71.3">9V Sink</text>
<text x="190.4" y="88.6">U?</text>
<text x="187.9" y="91.1">AD5245</text>
<text x="245.1" y="90.3">12V Sink</text>
<text x="245.1" y="109.4">15V Sink</text>
<text x="245.1" y="128.4">18V Sink</text>
<text x="96.1" y="175.1">LTC2055</text>
<text x="101.1" y="182.7">U?A</text>
</g>
<g font-size="2.1">
<text x="273.3" y="35.6">MEAS</text>
<text x="238.8" y="40.6">EN_3</text>
<text x="269.8" y="40.6">LEAK_3V</text>
<text x="270.7" y="38.1">PWR_3V</text>
<text x="237.1" y="59.7">EN_6V</text>
<text x="269.8" y="59.7">LEAK_6V</text>
<text x="270.7" y="57.1">PWR_6V</text>
<text x="273.3" y="54.6">MEAS</text>
<text x="145.5" y="61">VBE</text>
<text x="270.7" y="76.2">PWR_9V</text>
<text x="273.3" y="73.7">MEAS</text>
<text x="237.1" y="78.7">EN_9V</text>
<text x="269.8" y="78.7">LEAK_9V</text>
<text x="114.2" y="86.4">MEAS_EN</text>
<text x="117.7" y="88.9">EN_3V</text>
<text x="117.7" y="91.4">EN_6V</text>
<text x="119" y="94">MOSI</text>
<text x="270.8" y="95.2">PWR_12V</text>
<text x="273.3" y="92.7">MEAS</text>
<text x="115.4" y="99.1">SPI_SCK</text>
<text x="115.6" y="101.6">XTAL_IN</text>
<text x="119" y="96.5">MISO</text>
<text x="235.9" y="97.8">EN_12V</text>
<text x="269.9" y="97.8">LEAK_12V</text>
<text x="113.3" y="104.1">XTAL_OUT</text>
<text x="117.7" y="107.9">EN_9V</text>
<text x="116.6" y="110.5">EN_12V</text>
<text x="116.6" y="113">EN_15V</text>
<text x="273.3" y="111.8">MEAS</text>
<text x="116.6" y="115.6">EN_18V</text>
<text x="119.4" y="118.1">SDA</text>
<text x="235.9" y="116.8">EN_15V</text>
<text x="269.5" y="114.3">PWR_15V</text>
<text x="269.9" y="116.8">LEAK_15V</text>
<text x="53.3" y="120.6">VBE</text>
<text x="53.3" y="123.2">LEAK_TOTAL</text>
<text x="119.4" y="120.6">SCL</text>
<text x="273.3" y="130.8">MEAS</text>
<text x="115.7" y="132.1">PWR_3V</text>
<text x="115.7" y="134.6">PWR_6V</text>
<text x="115.7" y="137.2">PWR_9V</text>
<text x="235.9" y="135.9">EN_18V</text>
<text x="269.5" y="133.3">PWR_18V</text>
<text x="269.9" y="135.9">LEAK_18V</text>
<text x="114.6" y="139.7">PWR_12V</text>
<text x="114.6" y="142.2">PWR_15V</text>
<text x="114.6" y="144.8">PWR_18V</text>
<text x="12.8" y="160">XTAL_IN</text>
<text x="38.1" y="160">XTAL_OUT</text>
<text x="157.2" y="167.7" transform="rotate(-90 157.2 167.7)">MEAS</text>
<text x="122.5" y="172.7">LEAK_3V</text>
<text x="147.1" y="171.7" transform="rotate(-90 147.1 171.7)">MEAS_EN</text>
<text x="46.9" y="177.8">LEAK_TOTAL</text>
<text x="122.5" y="175.3">LEAK_6V</text>
<text x="122.5" y="177.8">LEAK_9V</text>
<text x="121.3" y="180.3">LEAK_12V</text>
<text x="121.3" y="182.9">LEAK_15V</text>
<text x="121.3" y="185.4">LEAK_18V</text>
</g>
<g font-size="2.1" fill="#848400">
<text x="247" y="36.6">VIN</text>
<text x="247" y="41.7">EN</text>
<text x="247" y="39.1">VCC</text>
<text x="256" y="36.6">!MEASURE</text>
<text x="257.8" y="39.1">!Powered</text>
<text x="261.5" y="41.7">LEAK</text>
<text x="247" y="46.7">GND¨</text>
<text x="245.1" y="48.9">voltage_sink.sch</text>
<text x="247" y="55.6">VIN</text>
<text x="247" y="58.2">VCC</text>
<text x="256" y="55.6">!MEASURE</text>
<text x="257.8" y="58.2">!Powered</text>
<text x="247" y="65.8">GND¨</text>
<text x="247" y="60.7">EN</text>
<text x="261.5" y="60.7">LEAK</text>
<text x="245.1" y="67.9">voltage_sink.sch</text>
<text x="247" y="74.7">VIN</text>
<text x="247" y="77.2">VCC</text>
<text x="256" y="74.7">!MEASURE</text>
<text x="257.8" y="77.2">!Powered</text>
<text x="247" y="79.8">EN</text>
<text x="261.5" y="79.8">LEAK</text>
<text x="245.1" y="87">voltage_sink.sch</text>
<text x="247" y="84.8">GND¨</text>
<text x="247" y="93.7">VIN</text>
<text x="256" y="93.7">!MEASURE</text>
<text x="247" y="98.8">EN</text>
<text x="247" y="96.3">VCC</text>
<text x="257.8" y="96.3">!Powered</text>
<text x="261.5" y="98.8">LEAK</text>
<text x="245.1" y="106">voltage_sink.sch</text>
<text x="247" y="103.9">GND¨</text>
<text x="247" y="112.8">VIN</text>
<text x="256" y="112.8">!MEASURE</text>
<text x="247" y="117.9">EN</text>
<text x="247" y="115.3">VCC</text>
<text x="257.8" y="115.3">!Powered</text>
<text x="261.5" y="117.9">LEAK</text>
<text x="245.1" y="125.1">voltage_sink.sch</text>
<text x="247" y="122.9">GND¨</text>
<text x="247" y="131.8">VIN</text>
<text x="256" y="131.8">!MEASURE</text>
<text x="247" y="136.9">EN</text>
<text x="247" y="134.4">VCC</text>
<text x="257.8" y="134.4">!Powered</text>
<text x="261.5" y="136.9">LEAK</text>
<text x="247" y="142">GND¨</text>
<text x="245.1" y="144.1">voltage_sink.sch</text>
</g>
<g font-size="2.1" fill="#008400">
<text x="179.1" y="95.2">SDA</text>
<text x="179.1" y="97.8">SCL</text>
</g>
<g font-size="2.1" fill="#840000">
<text x="178" y="184">Sheet: /</text>
<text x="178" y="186.7">File: mppt.sch</text>
<text x="178" y="196.9">KiCad E.D.A. kicad (2015-07-10 BZR 5924)-product</text>
<text x="178" y="194.1">Size: A4</text>
<text x="200" y="194.1">Date:</text>
<text x="263" y="194.1">Rev:</text>
<text x="263" y="196.9">Id: 1/7</text>
</g>
<g font-size="1.8" fill="#840000">
<text x="35" y="11.9">1</text>
<text x="85" y="11.9">2</text>
<text x="135" y="11.9">3</text>
<text x="185" y="11.9">4</text>
<text x="235" y="11.9">5</text>
<text x="285" y="11.9">6</text>
<text x="86.1" y="28" transform="rotate(-90 86.1 28)">4</text>
<text x="10.4" y="35.9">A</text>
<text x="285.4" y="35.9">A</text>
<text x="28.1" y="41.9">2</text>
<text x="28.1" y="44.4">1</text>
<text x="53.1" y="45.2" transform="rotate(-90 53.1 45.2)">1</text>
<text x="70" y="43.2">1</text>
<text x="101.8" y="43.2">3</text>
<text x="53.1" y="52.8" transform="rotate(-90 53.1 52.8)">2</text>
<text x="86.1" y="59.8" transform="rotate(-90 86.1 59.8)">2</text>
<text x="203" y="71.6">1</text>
<text x="209.8" y="66.8" transform="rotate(-90 209.8 66.8)">3</text>
<text x="160.3" y="75.7" transform="rotate(-90 160.3 75.7)">3</text>
<text x="209.8" y="74.4" transform="rotate(-90 209.8 74.4)">2</text>
<text x="160.3" y="83.3" transform="rotate(-90 160.3 83.3)">2</text>
<text x="163" y="80.5">1</text>
<text x="10.4" y="85.9">B</text>
<text x="285.4" y="85.9">B</text>
<text x="183.7" y="92.7">2</text>
<text x="183.7" y="95.2">5</text>
<text x="198.9" y="95.2">8</text>
<text x="183.7" y="97.8">4</text>
<text x="183.7" y="100.3">6</text>
<text x="198.9" y="97.8">1</text>
<text x="198.9" y="100.3">7</text>
<text x="183.7" y="102.9">3</text>
<text x="10.4" y="135.9">C</text>
<text x="285.4" y="135.9">C</text>
<text x="159" y="169.6" transform="rotate(-90 159 169.6)">1</text>
<text x="152" y="174.5">2</text>
<text x="159" y="177.3" transform="rotate(-90 159 177.3)">3</text>
<text x="10.4" y="185.9">D</text>
<text x="285.4" y="185.9">D</text>
<text x="35" y="199.9">1</text>
<text x="85" y="199.9">2</text>
<text x="135" y="199.9">3</text>
<text x="185" y="199.9">4</text>
<text x="235" y="199.9">5</text>
<text x="285" y="199.9">6</text>
</g>
<g font-size="1.8" fill="#008484">
<text x="221.7" y="37.6">VCC</text>
<text x="24.3" y="47.9">P?</text>
<text x="80.6" y="45.3">Diode_Bridge</text>
<text x="85.2" y="42.7">D?</text>
<text x="98" y="44.1">+</text>
<text x="23.6" y="49.1" transform="rotate(-90 23.6 49.1)">CONN_01X02</text>
<text x="50.2" y="50.2" transform="rotate(-90 50.2 50.2)">TVS</text>
<text x="57.9" y="49.7" transform="rotate(-90 57.9 49.7)">D?</text>
<text x="112.4" y="50.3">C?</text>
<text x="184.8" y="51.6">VCC</text>
<text x="187.2" y="64.4" transform="rotate(-90 187.2 64.4)">100k</text>
<text x="189.3" y="63.6" transform="rotate(-90 189.3 63.6)">R?</text>
<text x="199.9" y="65.6">BC850</text>
<text x="42.6" y="66.8">VCC</text>
<text x="108.5" y="69.1" transform="rotate(-90 108.5 69.1)">25V+ 39uF+ SMD tantalum</text>
<text x="210.9" y="69.4">Q?</text>
<text x="65.4" y="74.5">GND</text>
<text x="109.8" y="74.5">GND</text>
<text x="161.6" y="74.5">BC850</text>
<text x="26" y="78.3">C?</text>
<text x="37.5" y="78.3">C?</text>
<text x="45.1" y="78.3">C?</text>
<text x="64.2" y="80.8">VCC</text>
<text x="153.6" y="78.3">Q?</text>
<text x="13.4" y="87.2">VCC</text>
<text x="22.1" y="84.3" transform="rotate(-90 22.1 84.3)">10uF tantalum</text>
<text x="33.6" y="85.6" transform="rotate(-90 33.6 85.6)">100nF ceramic</text>
<text x="41.2" y="85.6" transform="rotate(-90 41.2 85.6)">100nF ceramic</text>
<text x="178.5" y="84.6">VCC</text>
<text x="23.7" y="91">FB?</text>
<text x="42.5" y="92.2">GND</text>
<text x="187.7" y="93.6">VDD</text>
<text x="22.3" y="97.3">FILTER</text>
<text x="37.5" y="99.9">C?</text>
<text x="165.7" y="96.1">C?</text>
<text x="173.4" y="96.1">C?</text>
<text x="187.7" y="98.7">SCL</text>
<text x="187.7" y="96.1">SDA</text>
<text x="187.7" y="101.2">AD0</text>
<text x="194.2" y="98.7">W</text>
<text x="194.6" y="101.2">B</text>
<text x="194.6" y="96.1">A</text>
<text x="37.8" y="104.9">100n</text>
<text x="62.9" y="106.2">C?</text>
<text x="161.8" y="104.6" transform="rotate(-90 161.8 104.6)">10uF tantalum</text>
<text x="169.5" y="104.6" transform="rotate(-90 169.5 104.6)">100nF ceramic</text>
<text x="187.7" y="103.8">GND</text>
<text x="63.2" y="111.3">100n</text>
<text x="156.8" y="115.1">GND</text>
<text x="178.4" y="115.1">GND</text>
<text x="206.3" y="115.1">GND</text>
<text x="60.3" y="120.2">GND</text>
<text x="34.9" y="136.7">GND</text>
<text x="42.5" y="136.7">GND</text>
<text x="28.2" y="151.9">1meg</text>
<text x="61.5" y="153.2">GND</text>
<text x="29.3" y="156.5">R?</text>
<text x="29.4" y="158.5">X?</text>
<text x="31.4" y="163.6">8MHz</text>
<text x="95.8" y="164.6">499k</text>
<text x="96.6" y="166.7">R?</text>
<text x="220.3" y="165.9">GND</text>
<text x="22.2" y="169.7">C?</text>
<text x="38.7" y="169.7">C?</text>
<text x="160.1" y="172.3">Q?</text>
<text x="22.8" y="174.8">22p C0G</text>
<text x="39.3" y="174.8">22p C0G</text>
<text x="79" y="178.6">1k</text>
<text x="88.9" y="176.6">D?</text>
<text x="160.6" y="174.8">BSH105</text>
<text x="19.6" y="182.4">GND</text>
<text x="36.1" y="183.7">GND</text>
<text x="71.8" y="183.7">C?</text>
<text x="78.8" y="180.6">R?</text>
<text x="86.7" y="180.6">D_Small</text>
<text x="108.6" y="185">VCC</text>
<text x="118.7" y="182.5" transform="rotate(-90 118.7 182.5)">100k</text>
<text x="147.9" y="183.8" transform="rotate(-90 147.9 183.8)">100k</text>
<text x="149.9" y="183" transform="rotate(-90 149.9 183)">R?</text>
<text x="71.9" y="188.8">1u</text>
<text x="103.6" y="191.2" transform="rotate(-90 103.6 191.2)">C?</text>
<text x="69.2" y="196.4">GND</text>
<text x="93.3" y="196.4">GND</text>
<text x="98.5" y="193.2" transform="rotate(-90 98.5 193.2)">100n</text>
<text x="116.2" y="196.4">GND</text>
<text x="155.5" y="196.4">GND</text>
</g>
<text font-size="1.8" fill="#008400" x="119.9" y="177.9" transform="rotate(-90 119.9 177.9)">R?</text>
<g font-size="1.4" fill="#840000">
<text x="171.2" y="55.9" transform="rotate(-90 171.2 55.9)">4</text>
<text x="175.5" y="58.4">6</text>
<text x="161.5" y="61">7</text>
<text x="175.5" y="63.5">5</text>
<text x="171.2" y="67.3" transform="rotate(-90 171.2 67.3)">8</text>
<text x="68.8" y="86.4">4</text>
<text x="68.8" y="88.9">6</text>
<text x="112.9" y="86.4">12</text>
<text x="112.9" y="88.9">13</text>
<text x="18" y="94">1</text>
<text x="32" y="94">2</text>
<text x="68.4" y="94">18</text>
<text x="112.9" y="91.4">14</text>
<text x="112.9" y="94">15</text>
<text x="68.4" y="101.6">20</text>
<text x="112.9" y="96.5">16</text>
<text x="112.9" y="99.1">17</text>
<text x="113.3" y="101.6">7</text>
<text x="44.2" y="107.9" transform="rotate(-90 44.2 107.9)">1</text>
<text x="112.9" y="107.9">23</text>
<text x="113.3" y="104.1">8</text>
<text x="53.6" y="113">2</text>
<text x="112.9" y="110.5">24</text>
<text x="112.9" y="113">25</text>
<text x="112.9" y="115.6">26</text>
<text x="112.9" y="118.1">27</text>
<text x="44.2" y="120.6" transform="rotate(-90 44.2 120.6)">3</text>
<text x="68.4" y="123.2">22</text>
<text x="68.4" y="120.6">19</text>
<text x="112.9" y="120.6">28</text>
<text x="112.9" y="123.2">29</text>
<text x="112.9" y="127">30</text>
<text x="112.9" y="129.5">31</text>
<text x="112.9" y="132.1">32</text>
<text x="113.3" y="134.6">1</text>
<text x="113.3" y="137.2">2</text>
<text x="68.4" y="139.7">21</text>
<text x="68.8" y="142.2">5</text>
<text x="112.9" y="142.2">10</text>
<text x="113.3" y="139.7">9</text>
<text x="68.8" y="144.8">3</text>
<text x="112.9" y="144.8">11</text>
<text x="107.7" y="172.7" transform="rotate(-90 107.7 172.7)">4</text>
<text x="98" y="177.8">1</text>
<text x="112" y="175.3">2</text>
<text x="107.7" y="184.1" transform="rotate(-90 107.7 184.1)">8</text>
<text x="112" y="180.3">3</text>
</g>
<g font-size="1.4" fill="#008484">
<text x="172" y="64.8" transform="rotate(-90 172 64.8)">V+</text>
<text x="172.9" y="64.3">+</text>
<text x="71.1" y="82.6">IC?</text>
<text x="72.1" y="87.1">VCC</text>
<text x="72.1" y="89.7">VCC</text>
<text x="94.1" y="87.1">(PCINT0/CLKO/ICP1)PB0</text>
<text x="97.7" y="89.7">(PCINT1/OC1A)PB1</text>
<text x="72.1" y="94.7">AVCC</text>
<text x="93.7" y="94.7">(PCINT3/OC2A/MOSI)PB3</text>
<text x="95.4" y="92.2">(PCINT2/OC1B/SS)PB2</text>
<text x="98" y="97.3">(PCINT4/MISO)PB4</text>
<text x="98.6" y="99.8">(PCINT5/SCK)PB5</text>
<text x="48" y="107.4">U?</text>
<text x="72.1" y="102.4">AREF</text>
<text x="92" y="102.4">(PCINT6/XTAL1/TOSC1)PB6</text>
<text x="92" y="104.9">(PCINT7/XTAL2/TOSC2)PB7</text>
<text x="45" y="112.7" transform="rotate(-90 45 112.7)">Vin</text>
<text x="47.9" y="113.8">Vout</text>
<text x="97" y="113.8">(PCINT10/ADC2)PC2</text>
<text x="97.8" y="108.7">(PCINT8/ADC0)PC0</text>
<text x="97.8" y="111.2">(PCINT9/ADC1)PC1</text>
<text x="41.1" y="118.8" transform="rotate(-90 41.1 118.8)">ISL60002 1.024V</text>
<text x="45" y="117.3" transform="rotate(-90 45 117.3)">GND</text>
<text x="93.6" y="118.9">(PCINT12/SDA/ADC4)PC4</text>
<text x="97" y="116.3">(PCINT11/ADC3)PC3</text>
<text x="72.1" y="123.9">ADC7</text>
<text x="72.1" y="121.4">ADC6</text>
<text x="93.8" y="121.4">(PCINT13/SCL/ADC5)PC5</text>
<text x="96.1" y="123.9">(PCINT14/RESET)PC6</text>
<text x="97.8" y="127.8">(PCINT16/RXD)PD0</text>
<text x="98" y="130.3">(PCINT17/TXD)PD1</text>
<text x="93.4" y="135.4">(PCINT19/OC2B/INT1)PD3</text>
<text x="95.8" y="137.9">(PCINT20/XCK/T0)PD4</text>
<text x="97.8" y="132.8">(PCINT18/INT0)PD2</text>
<text x="72.1" y="143">GND</text>
<text x="72.1" y="140.5">GND</text>
<text x="93.3" y="143">(PCINT22/OC0A/AIN0)PD6</text>
<text x="94.9" y="140.5">(PCINT21/OC0B/T1)PD5</text>
<text x="72.1" y="145.5">GND</text>
<text x="97.6" y="145.5">(PCINT23/AIN1)PD7</text>
<text x="100.7" y="150">ATMEGA328P-A</text>
<text x="108.5" y="181.6" transform="rotate(-90 108.5 181.6)">V+</text>
<text x="109.4" y="181.1">+</text>
</g>
<g font-size="1.1" fill="#840084">
<text x="46.4" y="117.4">SOT-23</text>
<text x="88.2" y="114.9">TQFP32</text>
</g>
<g font-size=".9" fill="#840000">
<text x="26.8" y="160">1</text>
<text x="33.7" y="160">2</text>
<text x="30.2" y="162.7" transform="rotate(-90 30.2 162.7)">3</text>
</g>
</svg>
